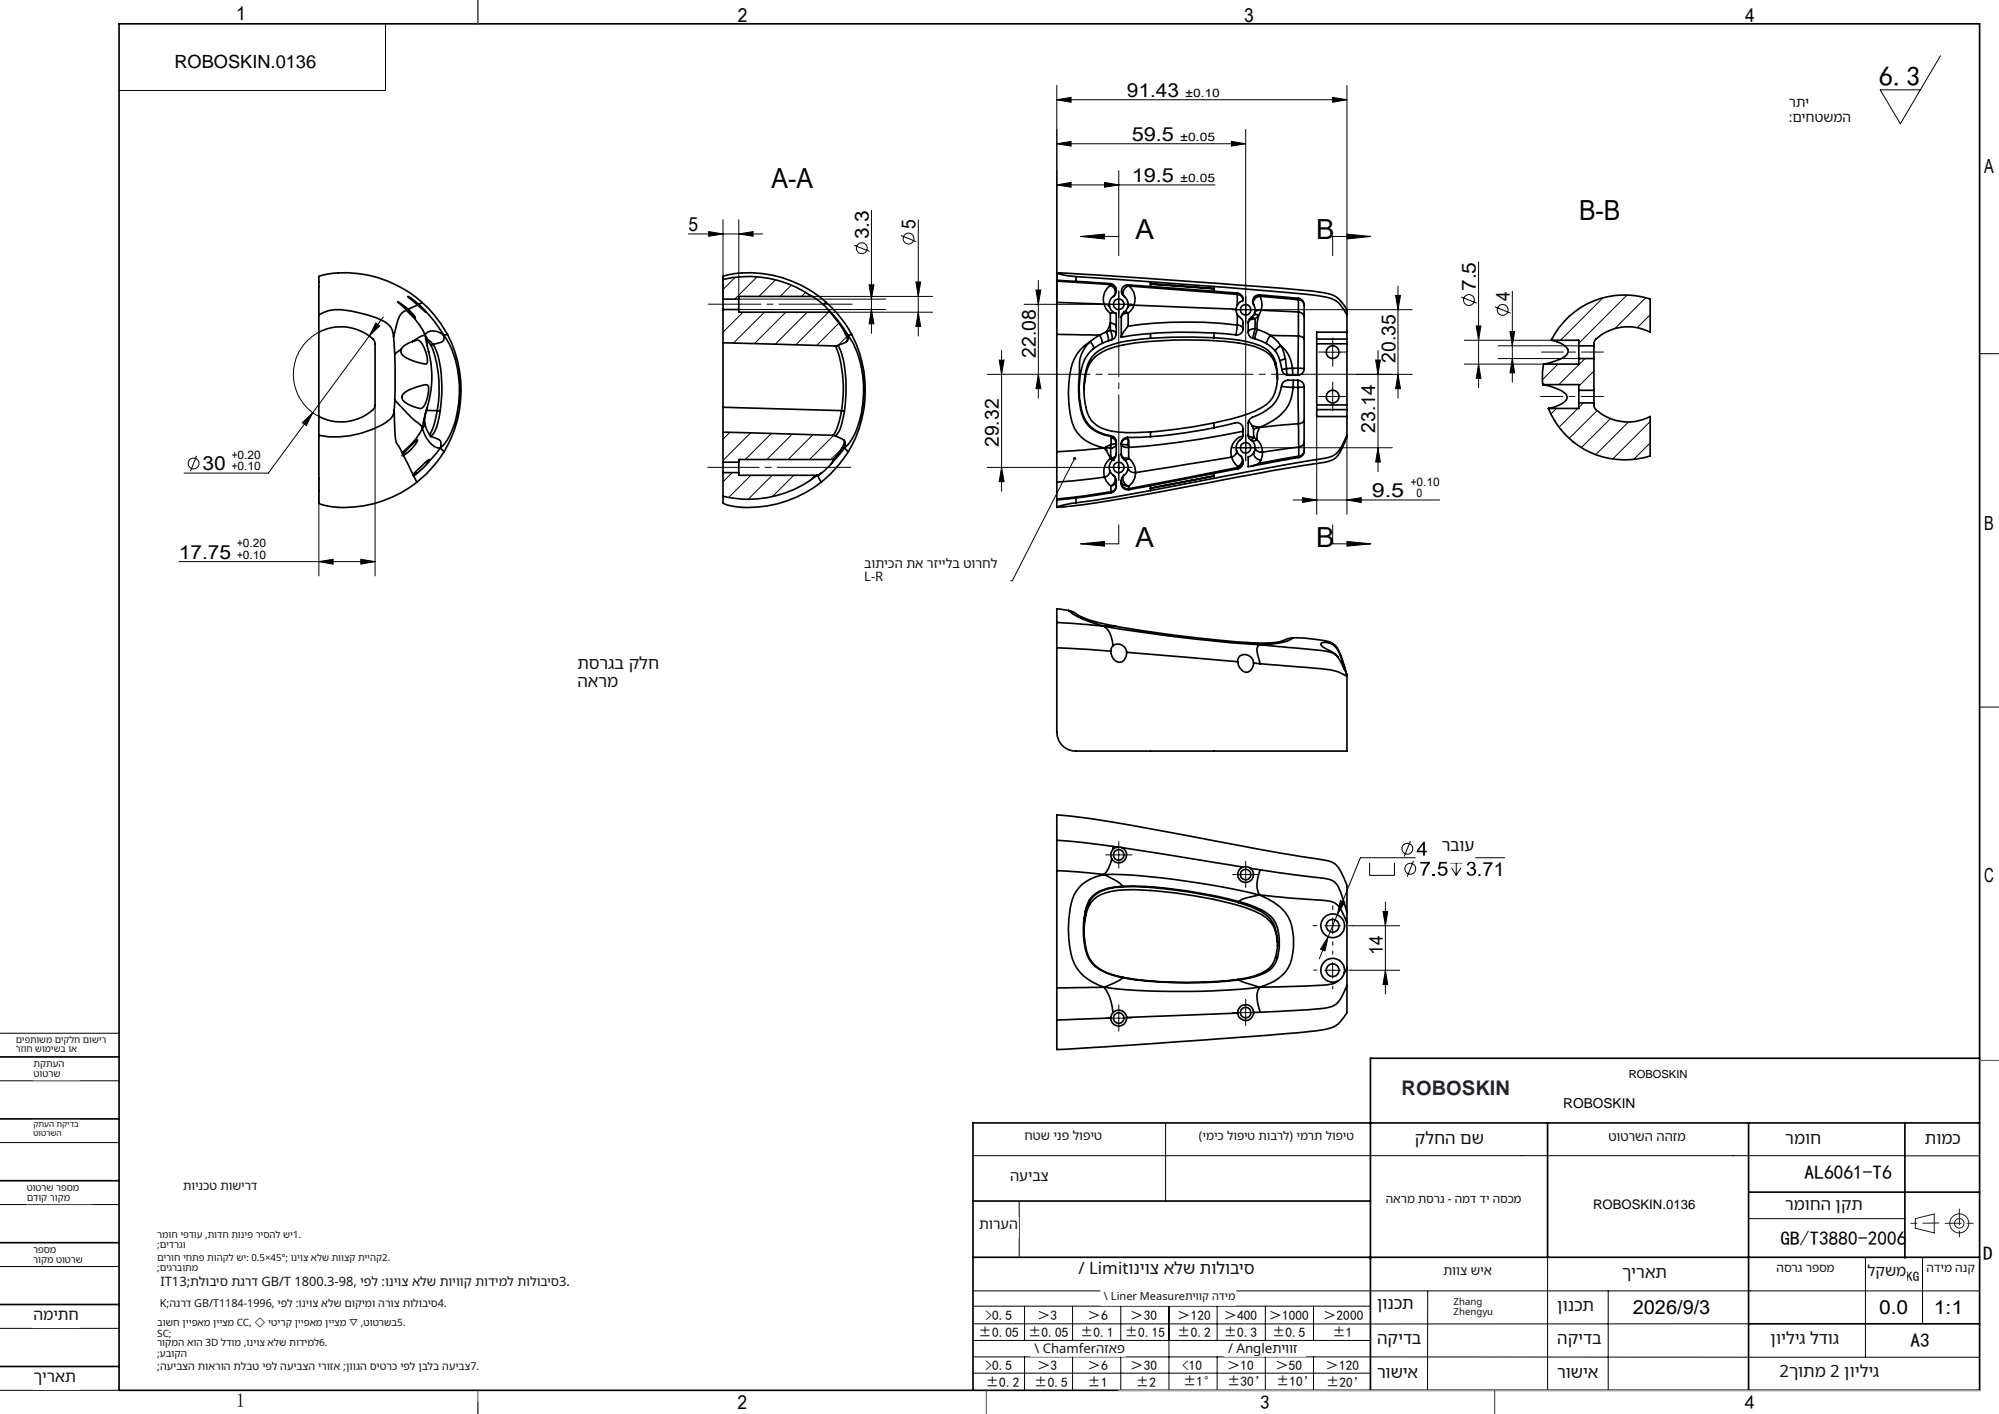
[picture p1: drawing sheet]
<svg xmlns="http://www.w3.org/2000/svg" width="420mm" height="297mm" viewBox="0 0 420 297" stroke-linecap="round" stroke-linejoin="round" font-family="sans-serif">
<g fill="none" stroke="#000" stroke-width=".21">
<path d="M100.4 0v5M81 5v14h-56M222 18v52.2M283 18v48.1M407.7 11.7l-8.4 14.3-4.3-7.1h8.5M222 38.8l3-.5v1zM222 30.2l3-.5v1zM222 21l3-.5v1zM222 38.8h33.3M222 30.2h39.7M222 21h61M232.1 38.3l3 .5-3 .5z"/>
<path d="M235.1 35.8v17.9M258.7 29.7l3 .5-3 .5zM261.7 27.2v68.5M280 20.5l3 .5-3 .5zM144.6 49.1h15.6M148.9 48.6l3 .5-3 .5zM151.9 46.1v16.7M154.4 58.3l-2.5 2.5M155.2 49.1l3-.5v1zM155.2 46.1v16.7h30.9M159 58.2l-4.6 4.6M162.9 58.8l-3.4 3.5"/>
<path d="M166.3 59.9l-2.4 2.4M179.4 51.5l3.3 1.3M182.6 59.8h1l-.5 3zM183.1 44.2v25.8M189.3 49.5l3.2 1.3M192.4 59.2h1l-.5 3.1zM192.9 46.2v24.4M218.2 58.9v24.7M227 49.7l5.1-.5v1zM227 49.7h8.1M283 49.2l5 .5-5 .5zM288 49.7h-8v4"/>
<path d="M310.7 55v26.5M67 69.8a10 10 0 0 0-5.3 9.5 10 10 0 0 0 6.6 8.7M77.6 70.6l-21.2 28.8h-17.7M79 67.9l.8 .6-2.2 2.1zM80.5 66.6l-2.9 4M152.2 65l-.3 .3M155.2 65h30.9M156.1 65.6l-4.2 4.2M160.6 65.6l-6.5 6.4M165.1 65.6l-6.6 6.6M169.3 61.4l-.9 .9M169.6 65.6l-6.7 6.7"/>
<path d="M170.6 62.3h25.3M174.1 65.6l-6.9 6.8M174.4 65.6h21.5M176.2 67.9l-4.6 4.7M177.9 70.7l-1.8 1.9M183.1 65l.5 3h-1zM192.9 65.6l.5 3h-1zM207.4 78.6h3.7M209.9 75.6h1.1l-.6 3zM210.4 73.6v29.6M215.2 63.9h17.1M217.7 60.9h1l-.5 3z"/>
<path d="M218.2 78.6l.5 3h-1zM233.4 63.9h3.3M235.1 62.3v3.3M260 65h3.4M264.5 65h32.2M278.3 74h3.4M280 72.3v3.3M289 75.6h1l-.5 3zM289.5 73.6v25.5M293.2 62.1h1.1l-.6 2.9zM293.7 78.6l.6 3h-1.1zM293.7 60.1v23.5"/>
<path d="M296.7 78.6h-11.7M307 62.4l3.3 1.3M307.7 71.5h18.2M307.7 76.5h16.6M310.2 68.5h.9l-.4 3zM310.7 76.5l.4 3h-.9zM314.1 64.4l3.3 1.4M314.7 72.6h17M314.7 75.3h17M317.3 69.6h.9l-.5 3zM317.7 61.2v19.1M317.7 75.3l.5 3h-.9z"/>
<path d="M327.3 76.5l-3.2 3.3M333 75.3l-5.5 5.5M334.9 77.9l-3.2 3.2M336.7 62.6l-8.8 8.9M341.8 62l-10.1 10.1M345.8 62.5l-6.5 6.5M346.7 66.1l-2.7 2.7M415.9 74.3h4.1M41.3 95.7l-1.3 3.3M63.5 88.8l2.2-2.1-1.4 2.7zM78.8 85.1v35.9M153.4 90.8l-1.5 1.4"/>
<path d="M153.8 99.3l-1.9 1.9M157.7 90.9l-5.8 5.8M157.8 99.8l-4.7 4.7M162.1 91l-5.5 5.5M162.2 99.8l-5 5M166.4 91.2l-5.3 5.3M166.8 99.8l-4.5 4.5M170.8 91.3l-5.2 5.2M171.2 99.8l-1.2 1.2M175.2 91.5l-5.1 5M176.7 94.4l-2.1 2.1M207.4 98.2h24.9"/>
<path d="M210.4 98.2l.6 3h-1.1zM225.8 96.3l-13.1 25.7h-30.6M233.4 98.2h3.3M235.1 96.5v3.3M260 94h3.4M264.5 94h28M276.6 87.5v20.5M278.3 83.3h3.4M280 81.6v3.4M283 91.8v16.2M289.5 94l.5 3h-1zM327 85.8l-1.1 1.2"/>
<path d="M331.5 85.8l-3.9 3.9M332.7 84.6l-1 1M335.6 86.3l-5.9 5.8M338.3 87.9l-6.1 6.1M342.1 88.6l-6.8 6.9M346.7 88.5l-7.8 7.9M346.7 93l-3.4 3.5M37.6 118h41.2M67 118l3-.5v1zM67 100.5v20.5M75.8 117.5l3 .5-3 .5zM227 114.2l5.1-.5v1z"/>
<path d="M235.1 110.2v4h-8.1M271.7 105h30.8M273.6 104.5l3 .5-3 .5zM280 110.2v4h8M283 105l3-.5v1zM283 113.7l5 .5-5 .5zM415.9 148.5h4.1M233.4 179.6h3.3M235.1 177.9v3.4M296.3 176.6l-1.3 3.3M260 183.7h3.4M261.7 182v3.3"/>
<path d="M278.3 194.4h3.4M279 196.8l-1.8 4.6M279 196.8l-.6 2.9-.9-.3zM280 192.8v3.3M281 192.2l-2 4.6M281.6 189.2l.9 .3-1.5 2.7zM284.2 194.4h9.9M287.8 181.3v2.6h5.2v-2.6M290.6 191.4h1l-.5 3zM291.1 189.4v19.4M297 180.8l-1.3 3.3M304.7 181.3h2.6"/>
<path d="M305 182.3l1 1.6M306 181.3v2.6M307 182.3l-1 1.6M316.1 180.2h-30.3l-4.8 12M0 217h25M233.4 213.9h3.3M235.1 212.2v3.3M260 212.7h3.4M261.7 211v3.3M278.3 203.8h3.4M280 202.1v3.4M284 203.8h10.1"/>
<path d="M291.1 203.8l.5 3h-1zM0 227h25M0 240h25M244.9 236v16.3M0 253h25M204.4 242.7h195.8M214.1 252.4v11.8M367.4 256h32.8M400.2 242.8h15.7M0 266h25M0 279h25M204.4 271.1h211.5"/>
<path d="M204.4 278.1h163M204.4 274.4h83.5M215.3 274.4v7.1M225.4 274.4v7.1M235.5 274.4v7.1M245.6 274.4v17.6M255.7 274.4v7.1M265.9 274.4v7.1M276 274.4v7.1M300 271.1l-.1 21M325.2 264.1v27.9M337.9 271.1v20.9"/>
<path d="M391.9 264.1v21M403.9 264.1v14M0 292h25M100.4 294.5v2.5M204.4 285l211.5 .1M204.4 288.4h83.5M204.5 281.5h83.5M215.3 285v7M225.4 285v7M235.5 285v7M255.7 285v7M265.9 285v7"/>
<path d="M276 285v7M287.9 292h128"/>
<circle cx="181.1" cy="52.1" r="1.14"/>
<circle cx="190.9" cy="50.1" r="1.14"/>
<circle cx="308.6" cy="63" r="1.15"/>
<circle cx="315.7" cy="65.1" r="1.15"/>
<circle cx="40.7" cy="97.3" r="1.15"/>
<circle cx="295.7" cy="178.3" r="1.14"/>
<circle cx="296.3" cy="182.5" r="1.15"/>
</g>
<g fill="none" stroke="#191924" stroke-width=".21">
<path d="M402.4 256l4-1v4l-4-1z"/>
<circle cx="411.7" cy="257" r="1"/>
<circle cx="411.7" cy="257" r="2"/>
</g>
<g fill="none" stroke="#000" stroke-width=".21" stroke-dasharray="30.5 1.3 1.3 1.3">
<path d="M233.4 63.9h-1.1M235.1 62.2v-1.1M235.1 65.6v1.1M236.7 63.9h1.1M260.1 65h-1.1M261.7 63.4v-1.1M261.7 66.7v1.1M263.4 65h1.1M278.4 73.9h-1.4M280 72.3v-1.4M280 75.6v1.3M281.7 73.9h1.3"/>
<path d="M233.4 98.2h-1.1M235.1 96.5v-1.1M235.1 99.8v1.1M236.7 98.2h1.1M260.1 94h-1.1M261.7 92.4v-1.1M261.7 95.7v1.1M263.4 94h1.1M278.4 83.3h-1.4M280 81.6v-1.3M280 84.9v1.4M281.7 83.3h1.3"/>
<path d="M233.4 179.6h-1.1M235.1 177.9v-1.1M236.7 179.6h1.1M235.1 181.2v1.1M260.1 183.7h-1.1M261.7 182v-1.1M261.7 185.3v1.1M263.4 183.7h1.1M276.7 194.4h-.8M280 191.1v-.8M280 197.8v.8M283.4 194.4h.8"/>
<path d="M233.4 213.8h-1.1M235.1 212.2v-1.1M235.1 215.5v1.1M236.7 213.8h1.1M260.1 212.7h-1.1M261.7 211v-1.1M261.7 214.3v1.1M263.4 212.7h1.1M276.7 203.8h-.7M280 200.4v-.6M280 207.1v.7M283.4 203.8h.6"/>
</g>
<path d="M323.9 73.9h13" fill="none" stroke="#000" stroke-width=".21" stroke-dasharray="30.5 1.3 1.3 1.3" stroke-dashoffset="25.9"/>
<path d="M323.7 83.3h13.2" fill="none" stroke="#000" stroke-width=".21" stroke-dasharray="30.5 1.3 1.3 1.3" stroke-dashoffset="25.8"/>
<path d="M179 63.9h-30.2" fill="none" stroke="#000" stroke-width=".21" stroke-dasharray="30.5 1.3 1.3 1.3" stroke-dashoffset="15.1"/>
<path d="M178.8 98.2h-30.1" fill="none" stroke="#000" stroke-width=".21" stroke-dasharray="30.5 1.3 1.3 1.3" stroke-dashoffset="15"/>
<path d="M232.4 94.2l2.8 4.2" fill="none" stroke="#000" stroke-width=".21" stroke-dasharray="30.5 1.3 1.3 1.3" stroke-dashoffset="29.8"/>
<path d="M285 78.6h-73.9" fill="none" stroke="#000" stroke-width=".21" stroke-dasharray="30.5 1.3 1.3 1.3" stroke-dashoffset="12.6"/>
<path d="M235.1 63.9v34.3" fill="none" stroke="#000" stroke-width=".21" stroke-dasharray="30.5 1.3 1.3 1.3" stroke-dashoffset="15.3"/>
<g fill="none" stroke="#000" stroke-width=".35">
<path d="M25 5h390.9v287h-390.9zM151.9 58.7a23.2 23.2 0 0 1 18.7 3.6M222 57.3l20.6 1.3a763.8 763.8 0 0 1 34.8 2.8 5.9 5.9 0 0 1 5.6 3.9v.8M222 57.3l1.6 .5 2.5 .3M222 58.9l4.1 .2M222 59.1l11.3 .7M222 58.9v.2M222 59.1v4.4M222 57.3v1.6M226.1 58.1l15.6 1.1M226.1 59.1l7.2 .5M226.1 58.1v1"/>
<path d="M233.3 59.6a1.41 1.41 0 0 1 1.2 1.5M233.3 59.6v.2M233.3 59.8a1.34 1.34 0 0 1 1.2 1.2M233.3 59.9a1.34 1.34 0 0 1 1.2 1.2M233.3 59.9a3.6 3.6 0 0 0-1.3 4M233.3 59.9a1.4 1.4 0 0 1 .6 2.4M233.3 59.8v.1M237 59.8a1.4 1.4 0 0 0-1.4 1.2 1.4 1.4 0 0 0 .9 1.5 2 2 0 0 1-.4 3.1M237 59.8l4.7 .4M237 59.8l.2 .3M241.7 59.7l13.4 1M241.7 59.6l13.4 1"/>
<path d="M241.7 59.2l13.4 1M241.7 59.2v1M67 66.1a7.1 7.1 0 0 1 4.6-1.1 23.8 23.8 0 0 1 9.6 2.9 3.3 3.3 0 0 1 1.5 2.8M67 69.8a9.8 9.8 0 0 1 11.7 1.9l.1 .4-.1 13.5a9.7 9.7 0 0 1-11.7 1.9M67 66.1v25.3M82.7 70.7l.2 3.6M82.9 74.3v9.7M84.3 73.4l-1.4 .9M85.3 65.2l-.6 .3-.6 .7a15 15 0 0 0-1.4 4.5M85.3 65.2a13.7 13.7 0 0 1 4 5.2M85.5 65.1l-.2 .1M85.8 64.9l-2.3-1.5 2 1.7"/>
<path d="M85.8 64.9l1.5 1.8-1.8-1.6M86.6 71.8l.5-.2a1.03 1.03 0 0 1 1.3 .3 7.5 7.5 0 0 1 1.4 4.3l-.2 .2h-.3l-1.6-.3a6.7 6.7 0 0 1-3.4-1.8v-.9M86.6 71.8l-.6 .2a3.4 3.4 0 0 0-1.7 1.4M87.7 64.1l-1.9 .8M87.7 64.1l1.8 1.5-.4-.6M88 63.9l-2.3-1.6 2 1.8M88 63.9l1.1 1.1M88.7 63.5l-.7 .4M88.7 63.5a23.2 23.2 0 0 0-21.7-5.5v8.1M88.7 63.5a24.3 24.3 0 0 1 5.3 6.7M89.1 65a29 29 0 0 1 4.1 5.4M89.3 70.4l-1.2 .4-1.5 1"/>
<path d="M89.3 70.4l.8 3.6M89.3 70.4l.4 .6 .1 .4M89.7 71.6l.8 .9M89.8 71.4l-.1 1.2M89.8 71.4l.6 .3 .6 .7M90 73.9a24 24 0 0 1-.7 13.6v1.6M90 73.8v.1M90.5 72.5a23.2 23.2 0 0 1 1.4 13.8M91 72.4a15.1 15.1 0 0 1 1.8 7.5 29.2 29.2 0 0 1-.3 6.5M91 72.4l-.5 .1M93.2 70.4a2.65 2.65 0 0 0-3.8-.2l-.1 .2M93.2 70.4a1.11 1.11 0 0 1-.7 1.6l-1.5 .4"/>
<path d="M93.2 70.4a18.1 18.1 0 0 1 3.3 10.5 20 20 0 0 1-2.7 11.8l-1.3 1.4M94 70.2l-.8 .2M94 70.2a25.4 25.4 0 0 1-.7 24.7M151.9 62.8v-4.7l.2-.1a23.4 23.4 0 0 1 21.5 5.5M151.9 72l23.6 .7M151.9 72v13.5M151.9 62.8v2.2M151.9 65v7M151.9 65h3.3M151.9 62.8h3.3M155.2 62.8v2.2M155.2 65v.6h19.2"/>
<path d="M170.6 62.3l2.3 1.6M170.6 62.3h-15.4v.5M172.9 63.9l1.1 1.1M173.6 63.5l-.7 .4M173.6 63.5a25.2 25.2 0 0 1 5.3 6.7M174 65a25.5 25.5 0 0 1 4.1 5.4M174 65l.4 .6M174.4 65.6a21.2 21.2 0 0 1 3.2 4.4M175.5 72.7a23.7 23.7 0 0 1 1.3 13.6M176.1 72.6a16.2 16.2 0 0 1 1.6 7.3v3l-.3 3.5M176.1 72.6l-.6 .1M177.6 70l.5 .4"/>
<path d="M177.6 70a1.46 1.46 0 0 1 .2 1.8M177.8 71.8l-1.7 .8M178.1 70.4a1.24 1.24 0 0 1-.3 1.4M178.1 70.4a18.7 18.7 0 0 1 3.3 12.3 17.3 17.3 0 0 1-3.3 10.7l-.7 .7M178.9 70.2l-.8 .2M178.9 70.2a25.4 25.4 0 0 1-.7 24.7M222 63.5l10 .4M222 70.2l9 .2M222 63.5v6.7M222 70.2v24.7M229.1 71.8a8.9 8.9 0 0 0-4.4 7.3 22.7 22.7 0 0 0 1 10.8 8.7 8.7 0 0 0 6.3 4.2M229.1 71.8a6.9 6.9 0 0 0-2.3 6 28.8 28.8 0 0 0 .2 8.1"/>
<path d="M229.1 71.8a1.86 1.86 0 0 1 .6 1.5M231 70.4h.1M231 70.4l.5 1.1v.6M231 70.4l-1.9 1.4M232 63.9a1.03 1.03 0 0 1 1.1 .6M232 63.9a3.4 3.4 0 0 0 1.3 1.9M232.4 69.7l-1.4 .7M232.4 69.7h.1M232.4 69.7l.5 1.2-.1 .7M233.3 67.9l-.9 1.8M233.3 65.8v2.1M233.3 67.9a1.12 1.12 0 0 1 1.2 .7"/>
<path d="M233.3 67.9v1.5M233.3 69.4a1.19 1.19 0 0 1 1.2 .7M233.3 69.4a2.32 2.32 0 0 1 .3 2M233.3 69.4l-.9 .3M233.6 71.4a8.2 8.2 0 0 0-6.7 7.4l-.2 2.4 .1 2.3 .4 2.3M233.9 62.3a1.98 1.98 0 0 0-.8 1.9 1.98 1.98 0 0 0 1.4 1.6v4.3M234.2 65.8h-.9M234.5 61.1l-.2 .8-.4 .4M234.5 70.1a1.43 1.43 0 0 1-.9 1.3M235.6 66.7v4.1l6.1-.7M236.1 65.6a1.22 1.22 0 0 0-.5 1.1M236.1 65.6a.7 .7 0 0 1 .9 .2"/>
<path d="M237 65.8v2.7M237 68.5l-.8 1-.6 1.2M237 65.8a1.18 1.18 0 0 0-1.4 .9M237.2 60.1l22.8 1.7M237.2 60.1a3.5 3.5 0 0 1 1.1 4M237.2 60.1a1.4 1.4 0 0 0-.9 2.2M238.3 64.1l21.4 .8M238.3 64.1a1.17 1.17 0 0 0-1.4 .5M238.3 64.1l-.3 .6-1 1.1M241.7 71a30.2 30.2 0 0 0-9.5 1.9 6.6 6.6 0 0 0-4.1 5.3 16.7 16.7 0 0 0 .6 9.2 6.1 6.1 0 0 0 4.8 3.2 32.1 32.1 0 0 0 8.2 .1M241.7 70.1v.9M241.7 60.2l13.4 1"/>
<path d="M255.1 60.2l10.8 .9a90.7 90.7 0 0 1 13.6 1.5 4.6 4.6 0 0 1 2.8 2.3l.7 1.2M255.1 70.9l1.4 .1a22.5 22.5 0 0 1 9.1 2 4.9 4.9 0 0 1 2.4 3.2M255.1 70.9l-4.7-.1-8.7 .2M255.1 61.2l4.9 .4M255.1 70l4.6 .3M255.1 70a91.3 91.3 0 0 0-13.4 .1M255.1 60.2v1M255.1 70v.9M260 61.6a1.37 1.37 0 0 1 1.2 1.5 2.06 2.06 0 0 0-1.5 1.8 2.06 2.06 0 0 0 1.1 2.1l.4 .7v1.3M260 61.6v.2M260 61.8a1.27 1.27 0 0 1 1.2 1.2M260 61.8v2.3"/>
<path d="M260 68.3a89.5 89.5 0 0 0-23 .2M260 66v2.3M260 68.3a1.06 1.06 0 0 1 1.2 .7M260 68.3l-.3 2M261.2 69a1.29 1.29 0 0 1-1.5 1.3M262.3 69.7a1.29 1.29 0 0 0 .9 1.3M262.3 67.8v1.9M262.8 66.7a1.34 1.34 0 0 0-.5 1.1M262.8 66.7h.5l.4 .3M263.2 71a7.1 7.1 0 0 1 5.8 4.9M263.7 67v2.1M263.7 67a1.19 1.19 0 0 0-1.4 .8"/>
<path d="M263.7 69.1a1.25 1.25 0 0 0-1.4 .6M263.7 69.1l.5 .1M263.7 69.1l-.5 1.9M264.2 69.2l2.7 1.2M264.2 69.2l-.6 2M264.5 66.2a1.06 1.06 0 0 0-1.2 .1M264.5 66.2a6.3 6.3 0 0 0-.3 3M264.5 66.2l-.8 .8M264.6 61.9a1.41 1.41 0 0 0-1.3 .9 1.41 1.41 0 0 0 .3 1.5l.1 1.2a1.77 1.77 0 0 1-.9 1.2M264.6 61.9l8.2 .7M264.6 61.9l.1 .3M264.7 62.2l8.1 .8"/>
<path d="M264.7 62.2a1.36 1.36 0 0 0-1.2 1.9M264.7 62.2a4 4 0 0 1 .3 3M265 65.2a1.2 1.2 0 0 0-1.4 .5M265 65.2l7.8 .3M265 65.2l-.5 1M266.9 70.4l5.9 .2M266.9 70.4l-.8 1.8M266.9 70.4l1.6 1.4 .6 .8M268 76.8a4.7 4.7 0 0 0-2.8-3.4 22.1 22.1 0 0 0-7.7-1.7 91.7 91.7 0 0 0-21.6 .8 10.6 10.6 0 0 0-6.5 3.2 10.9 10.9 0 0 0-1.6 6.3M268 76.8l.4 2v.9M268 76.2a9.3 9.3 0 0 1-1.1 8 16.7 16.7 0 0 1-8.1 3.8l-3.7 .8M268 76.2v.6"/>
<path d="M269 75.9l.3 1.7M269.1 72.6l-1 .8-.1 .4M269.1 72.6l.6 1.5 .4 1.2M269.1 72.6a6.7 6.7 0 0 1 2.5 4.8M269.3 77.6a1.27 1.27 0 0 0 1.4 1.2M270.1 75.3l-1.1 .6M270.1 75.3l.2 2.1M270.3 77.4l-1 .2M270.3 77.4a1.6 1.6 0 0 0 .4 1.4M270.7 78.8h2M271.6 77.4v1.4M271.6 77.4h-1.3"/>
<path d="M271.7 79.9v1.4M272.7 79.9h-2.1a1.5 1.5 0 0 0-1.4 1.6 7.4 7.4 0 0 1-5 5.7l-1.1 .5a1.27 1.27 0 0 0-.8 1.2v2.7l.1 .5 .3 .3M272.7 79.9a1.39 1.39 0 0 1 1.3 1.3M272.7 79.9v1.5M272.7 77.3l1.3 .2M272.7 77.3v1.5M272.7 77.3l-1.1 .1M272.8 62.6a1.33 1.33 0 0 1 1.2 1.4v13.5M272.8 62.6v.4M272.8 63a1.21 1.21 0 0 1 1.2 1.1M272.8 63v2.5M272.8 65.5a1.17 1.17 0 0 1 1.2 1"/>
<path d="M272.8 65.5v5.1M272.8 70.6a1.15 1.15 0 0 1 1.2 .6M272.8 70.6l-.1 6.7M274 77.5a1.33 1.33 0 0 1-1.3 1.3M276.6 71.2h6.4M276.6 72.2h6.4M283 69.8v1.4M283 71.2v1M283 66.1v3.7M283 72.2v12.9M283 69.8h-6.4v17.7h6.4M324.3 76.5a14.6 14.6 0 0 0-.2 4.3"/>
<path d="M325.9 71.5a4.1 4.1 0 0 1 3.6 2.2l-.3 .8a10.3 10.3 0 0 1-4.9 2M325.9 71.5a17.2 17.2 0 0 1 20.8-8.7v7a9.7 9.7 0 0 0-11.7 1.9l-.1 .9M325.9 71.5h5.8v1.1M331.7 72.6v2.7M331.7 75.3v1.2h-7.4M331.7 72.6h3.2M331.7 75.3h3.2M334.9 72.6v2.7M334.9 75.3v6.7M67 91.4v14.2a9.9 9.9 0 0 0 5.2 1 24.9 24.9 0 0 0 15.4-5.3M67 91.5v.2M82.8 86.1v.2a2.92 2.92 0 0 1-1.7 2.5 20.4 20.4 0 0 1-14.1 2.6"/>
<path d="M82.8 86.1l.2 5.3a6.7 6.7 0 0 0 1.3 3.4l.2 .3M82.9 84l3.5 3.6 1.6 1.4 .8 .8M82.9 84l-.1 2.1M84.5 95.1l.2 .3M84.7 95.4l-.2 .3 .3-.1M84.7 95.4l2.6-2.8 .4-.2a7 7 0 0 1-2.9 3.2M84.8 95.6l2 4.1M84.9 82.6a11.2 11.2 0 0 1 4.7-1.8 1.3 1.3 0 0 1 .4 1.7 5.9 5.9 0 0 1-1.3 3.3 6.2 6.2 0 0 1-4.1-1.8l-.1-.3a1.06 1.06 0 0 1 .4-1.1zM86.8 99.7v.1M86.9 100l.7 1.3M87.7 99.4l-.8 .4v.2M87.7 99.4l-.8 .6"/>
<path d="M88.8 89.8a13 13 0 0 1-4.3 5.3M88.8 89.8a5.7 5.7 0 0 0 3 4.2l.7 .1M89.3 89.1l.4 1.2 .8 1.5M89.3 89.1l-.5 .7M89.6 86.2l2.3 .1M89.7 97.4l.5-.9-.7 .5-2.7 2.7M89.7 97.4l-2 2M89.7 85.6l-.9 4.2M91.9 86.3l.6 .1M91.9 86.3l-.7 3-1 2M92.5 86.4a9 9 0 0 1-1.8 5.1l-.2 .1 1 .4a1.25 1.25 0 0 1 1.1 1.8l-.1 .3M92.5 94.1l-2.8 3.3"/>
<path d="M92.5 94.1l.8 .8M93.3 94.9a25.2 25.2 0 0 1-5.7 6.4M151.9 90.8l23.1 .6M151.9 85.5v5.3M151.9 97.1v2.2M151.9 90.8v6.3M151.9 99.3v4.9M151.9 97.1h3.3M151.9 85.5l24.9 .8M151.9 99.3h3.3M155.2 97.1v2.2M155.2 99.3v.5h16.6"/>
<path d="M171.7 99.8a23.2 23.2 0 0 1-19.8 4.4M171.8 99.8v.2M171.8 100l.7 1.3M172.6 99.4l-.8 .4M172.6 99.4l-.8 .6M174.7 97.4l-2.1 2M175 91.4l.5 .1M175.1 96.5l-.4 .9M175.1 96.5h-19.9v.6M175.5 91.5l1.8 .9M176.8 86.3l.6 .1M176.8 86.3a11.6 11.6 0 0 1-1.8 5.1"/>
<path d="M176.9 94.1h.5M176.9 94.1l-1.8 2.4M177.3 92.4a1.57 1.57 0 0 1 .1 1.7M177.3 92.4a.87 .87 0 0 1-.1 1.1l-.3 .6M177.4 86.4a9.7 9.7 0 0 1-1.7 5l-.2 .1M177.4 94.1l-2.7 3.3M177.4 94.1l.8 .8M178.2 94.9a27.5 27.5 0 0 1-5.7 6.4M222 94.9v6.4M227 85.9a6.5 6.5 0 0 0 4.9 5.4l1.6 .4M227.2 85.8a6.9 6.9 0 0 0 6.2 5.7M227.2 85.8l-.2 .1"/>
<path d="M232 94.1l-10 .8M232 94.1l1.3 2.2M232 94.1h1.4M233.2 98.8a1.31 1.31 0 0 1-1.1 1.4M233.3 96.3l.6 .3M233.3 96.3l-.4 .3a3.6 3.6 0 0 0-.8 3.6M233.4 96.2l.5 .3M233.4 94.1h.1M233.4 94.1v2.1M233.4 96.2l-.1 .1M233.4 93.3v.8M233.4 93.3l-1.4 .8"/>
<path d="M233.4 91.5a1.36 1.36 0 0 1 1.1 1.3M233.4 91.5l.1 .2M233.5 91.9a1.03 1.03 0 0 1 .9 1.2l-1 .2M233.5 91.7a1.31 1.31 0 0 1 1 1.1M233.5 91.7v.2M233.5 91.9l-.1 1.4M233.9 96.5a1.99 1.99 0 0 0 0 3.3M233.9 99.8l.4 .4 .2 .7M233.9 99.8a1.4 1.4 0 0 1-.5 2.3M234.5 95.4l-.2 .8-.4 .3M234.5 95.4a1.18 1.18 0 0 1-1.1 .8M234.5 93.4v.1a1.13 1.13 0 0 1-1.1 .6"/>
<path d="M234.5 92.8v2.6M235.6 95.4a1.22 1.22 0 0 0 .5 1.1M235.6 95.4a1.22 1.22 0 0 0 1.5 .9M235.6 93.3a1.27 1.27 0 0 0 1.5 .7M235.6 93.2l1.4 .2M236.1 99.8l-.4 .5-.1 .6M236.1 96.5a1.99 1.99 0 0 1 0 3.3M236.1 99.8a1.57 1.57 0 0 0 1 2.3M237 91.9v.2M237 92.1l.1 1.3M237 92.1v1.3M237 92.1l-1 .3-.4 .6"/>
<path d="M237 98.2a1.32 1.32 0 0 0 1.6 1.1M237 93.4h.1M237.1 94v2.3M237.1 96.3a3.7 3.7 0 0 1 1.5 3M237.1 96.3a.8 .8 0 0 1-1 .2M237.1 93.4v.6M238.6 99.3a3.4 3.4 0 0 1-1.5 2.8M241.7 91.7l-4.8 .2a1.33 1.33 0 0 0-1.3 1.3v2.2M241.7 90.7v1M255.1 88.8a111.8 111.8 0 0 1-13.4 1.9M255.1 89.8l4.4-1a1.28 1.28 0 0 1 1.7 1.3v1.2a1.49 1.49 0 0 1-1 1.4 2 2 0 0 0 .4 3M255.1 89.8l-6.3 1.1-7.1 .8"/>
<path d="M255.1 99.9l-13.4 2.6M255.1 88.8v1M255.1 99.4v1.1M255.1 99.4l-13.4 2.6M258.8 96l.3 .9 1 1.1M258.8 96l-20.2 3.3M259.8 94.6a1.24 1.24 0 0 1-1 1.4M260.1 98.2l-23 4.5M260.1 98.2v.3M260.1 98v.2M260.1 98.5l-5 .9M260.6 95.7a1.34 1.34 0 0 1 .6 1.1"/>
<path d="M260.6 95.7a1.39 1.39 0 0 1-.5 2.3M261.2 96.8a1.39 1.39 0 0 1-1.1 1.7M261.2 97a1.2 1.2 0 0 1-1.1 1.2M261.2 96.8a1.2 1.2 0 0 1-1.1 1.2M261.2 91.5a3.5 3.5 0 0 0-2.4 4.5M261.2 90.6a181.8 181.8 0 0 1-24.1 3.4M262.3 91.3a.91 .91 0 0 0 1.1 .5M262.4 88.4l.7 1M262.7 92.4a2.01 2.01 0 0 1 1 1.9 2.01 2.01 0 0 1-1.4 1.7v2l10.6-1.9M263.1 89.4l.3 .7M263.1 89.4l1.6 .4M263.4 90.1v1.7"/>
<path d="M263.4 91.8l.7 .6M263.4 91.8l-.3 .4-.4 .2M263.5 94.9a1.34 1.34 0 0 0 1.5 1.7M263.7 94a1.29 1.29 0 0 0 1.6 1M264.1 92.4a3.6 3.6 0 0 1 1.2 2.6M264.1 92.4a1.03 1.03 0 0 1-1.1 .2M264.5 97.3l-1.5 .6M264.7 89.8l-.5 1.2-.1 1.4M264.7 89.8l-1.3 .3M265 96.6l-.5 .7M265.3 95l-.3 1.6M269.2 81.2l2.5 .1"/>
<path d="M271.7 81.3a8.9 8.9 0 0 1-5.3 7.6l-1.7 .9M271.7 81.3l1 .1M272.7 81.4l.1 7.6M272.8 89l.1 4.9M272.8 89l-8.1 .8M272.9 95.8l-8.4 1.5M272.9 93.9v1.9M272.9 93.9l-7.6 1.1M272.9 95.8v.3M274 81.2v13.6a1.27 1.27 0 0 1-1.1 1.3M274 94.6a1.28 1.28 0 0 1-1.1 1.2M274 92.9a1.16 1.16 0 0 1-1.1 1"/>
<path d="M274 88.3a1.18 1.18 0 0 1-1.2 .7M274 81.2l-1.3 .2M276.6 86h6.4M276.6 85.1h6.4M283 87.5v4.3l-.5 1.2a6.6 6.6 0 0 1-2.2 3.4 10.6 10.6 0 0 1-4.3 1 1061.8 1061.8 0 0 0-36.8 6.7l-11.6 1.9-5.6 .6M283 91.4a8.8 8.8 0 0 1-2.2 3.8 3.9 3.9 0 0 1-2.2 1l-8.3 1.4-15.2 2.9M283 86v1.5M283 85.1v.9M324.1 80.8a11 11 0 0 1 4.9 2l.1 .2a1.2 1.2 0 0 1-.7 1.7l-1.5 .7-1.6 .4M324.1 80.8h7.6v1.2M331.7 82v2.6M331.7 84.6v1.2h-6.4"/>
<path d="M331.7 84.6h3.2M331.7 82h3.2M334.9 84.6a1.45 1.45 0 0 0 .4 1.4 10.1 10.1 0 0 0 11.4 1.5v8.3a17.3 17.3 0 0 1-21.4-10M334.9 82v2.6M172.5 101.3a23.5 23.5 0 0 1-20 4.7l-.6-.4v-1.4M222 104.8v.2M222 101.3v3.5M222 105v1.6M226.1 105.6l-2.2 .4-1.9 .6M226.1 104.6l-4.1 .4M226.1 104.6v1M232.1 100.2l.3 .9 1 1"/>
<path d="M232.1 100.2l-10.1 1.1M233.4 103.5l-7.3 1.1M233.4 102.1v1.4M234.5 100.9v1.3a1.34 1.34 0 0 1-1.1 1.3M234.5 102.1a1.28 1.28 0 0 1-1.1 1.2l-5.6 .9-5.8 .6M234.5 100.9a1.29 1.29 0 0 1-1.1 1.2M235.6 100.9a1.47 1.47 0 0 0 1.5 2M235.6 101.5a1.3 1.3 0 0 0 1.5 1.2M235.6 100.9a1.3 1.3 0 0 0 1.5 1.2M237.1 102.7v.2M237.1 102.1v.6M241.7 103l-7.8 1.5-7.8 1.1"/>
<path d="M241.7 102l-4.6 .9M241.7 102v1M255.1 100.5l-13.4 2.5M255.1 100l-13.4 2.6M222 136.1l11.4 .7M222 136.1v15.5a5.8 5.8 0 0 0 1.1 4.9 4.2 4.2 0 0 0 3 1.3h56.9v-15.7M222 130.7l10 .8M222 130.7v5.4M224.5 128.2l-2.5-.3v2.8M224.5 128.2l1.2 .5a13.3 13.3 0 0 0 5.9 2.2l2.7 .6M224.5 128.2a15.3 15.3 0 0 0 6.5 3.1l1 .2M232 131.5h1.6a312.4 312.4 0 0 0 30.9 3.6 12.5 12.5 0 0 0 5.2-.6l.7-.3 1.4-.3"/>
<path d="M232 131.5a4.9 4.9 0 0 1 1.8 4.1M232 131.5l6.8 1.1 11.6 1.6 8.2 .8 6.1 .4M233.4 136.8a2.11 2.11 0 0 0 2.1 2.3 1.86 1.86 0 0 0 1.2-2.1M233.8 135.6l-.4 1.2M233.8 135.6a1.83 1.83 0 0 1 2.9 1.4M236.7 137l23.3 2M260 139a2.23 2.23 0 0 0 2.1 2.2 1.89 1.89 0 0 0 1.3-1.9M260 139a1.5 1.5 0 0 1 .9-1.4 1.5 1.5 0 0 1 1.6 .2l.4 .3 .4 .6 .1 .6M261.9 135l2.8 .4M263.4 139.3l1.4 .1M264.7 135.4a1.23 1.23 0 0 0-.6 1.5l.7 2.5M264.7 135.4l7.4 .7a43.1 43.1 0 0 1 7.8 1l1.3 1"/>
<path d="M264.8 139.4l12.8 1.1a10.2 10.2 0 0 1 5.4 1.6M271.8 133.9a32.5 32.5 0 0 1 7.9 1.1 5 5 0 0 1 2.3 3.4l1 3.4M271.8 133.9a9.5 9.5 0 0 1-5.2 1.4l-1.9 .1M281.2 138.1l1.2 2.4M281.2 138.1a7.8 7.8 0 0 0-3.2-2.2l-.4-.4-.1-.3a2.81 2.81 0 0 1 3.8 1.9l1 2.6 .1 .8M282.4 140.5l.6 1.3M283 141.8v.3M222 176.5v-5.3a193.4 193.4 0 0 1 24 3.7 671.6 671.6 0 0 0 32.6 5.8 3.9 3.9 0 0 1 3.3 2.8 8.3 8.3 0 0 1 1.1 5.5v2.7M222 176.5l5.1 .4 6.8 .9M222 176.5v6.4M233.9 178.4a1.73 1.73 0 0 0-.3 2M233.9 177.8v.6"/>
<path d="M233.9 177.8l.9 .1M234.8 177.9l-.9 .5M234.8 177.9l.9 .1M235.7 178l25.5 4.1M235.7 178a1.68 1.68 0 0 1 .6 2.7 1.68 1.68 0 0 1-2.7-.3M222 182.9l4.4 .2 5.6 .6M222 182.9v24.6M228 191.4a16.7 16.7 0 0 0 .8 10 8.6 8.6 0 0 0 5.6 3.6l1.6 .4M228 191.4l.1 .1M228.1 191.5a16.6 16.6 0 0 0 .8 9.8 8.3 8.3 0 0 0 5.4 3.6l1.6 .4M228.1 192.2l-.3 3.6M228.1 192.2a5.9 5.9 0 0 1 5.4-5 34.7 34.7 0 0 1 9.6-.1 77.7 77.7 0 0 1 20.5 4.3 6.7 6.7 0 0 1 4.8 6.6"/>
<path d="M228.1 191.5v.7M232 183.7a8.1 8.1 0 0 0-7.2 7.2 22.6 22.6 0 0 0 .9 11.6 10.3 10.3 0 0 0 6.3 4.9M232 183.7l2.7 1.4 1.3 1.1M232 183.7a145.3 145.3 0 0 1 30 3.7l2.7 .6M233.6 180.4l-.6 1.7-1 1.6M235.9 186.3a9.4 9.4 0 0 0-6.3 2.1l-1 1.7-.5 1.4M235.9 186.3a90.7 90.7 0 0 1 24.3 3.3M236 186.2a9.8 9.8 0 0 0-6.5 2 6.1 6.1 0 0 0-1.5 3.2M236 186.2a91.3 91.3 0 0 1 24.3 3.2M236 186.2l-.1 .1M260.2 189.6a15.2 15.2 0 0 1 6.6 3.3 9.1 9.1 0 0 1 1.2 8.1M260.3 189.4a17.3 17.3 0 0 1 6.8 3.2 8.4 8.4 0 0 1 1.7 6.4l-.4 2.2"/>
<path d="M260.3 189.4l-.1 .2M261.2 182.1a1.66 1.66 0 0 0-.9 2.5 1.66 1.66 0 0 0 2.5 .3 1.66 1.66 0 0 0-.1-2.5M261.2 182.1a1.76 1.76 0 0 1 1.5 .3M262.7 182.4l2.1 .3M264.7 188l-3.4 .8-1 .6M264.7 188l12.9 1.1a4.3 4.3 0 0 1 4.5 2.6l.9 2M264.7 188a12.3 12.3 0 0 1 6 4.6 13.3 13.3 0 0 1 0 10.7 9.7 9.7 0 0 1-6 4.1M264.8 182.7a5.9 5.9 0 0 0-.1 5.3M264.8 182.7l9.2 1.3a27.1 27.1 0 0 1 5.9 1l.5 .2 .8 1.1 .6 1.5 1.2 3.9M268.4 198.6v.1M283 193.7v9.7M283 191.7v2"/>
<path d="M222 207.5v6.7M232 207.4l-10 .1M232 207.4a9.7 9.7 0 0 1 1.8 5.3M232 207.4a151.7 151.7 0 0 0 32.7 0M233.4 213.8l-11.4 .4M233.8 212.7l-.4 1.1M233.8 212.7a1.68 1.68 0 0 1 1.8-.4 1.68 1.68 0 0 1 1.1 1.4M235.9 205.3a88.7 88.7 0 0 0 24.3 .4M235.9 205.3l.1 .1M236 205.4l-.8 .5-3.2 1.5M236 205.4a90.9 90.9 0 0 0 24.2 .4M236.7 213.7a1.68 1.68 0 0 1-1.6 1.8 1.68 1.68 0 0 1-1.7-1.7"/>
<path d="M260 212.8l-23.3 .9M260.2 205.7v.1M260.2 205.8l4.5 1.6M263.4 212.7a1.68 1.68 0 0 0-1.8-1.7 1.68 1.68 0 0 0-1.6 1.8M263.4 212.7a1.68 1.68 0 0 1-1.6 1.6 1.68 1.68 0 0 1-1.8-1.5M264.7 207.4l-.5 1-.1 1 .2 1.4 .5 1.8M264.8 212.6l-1.4 .1M268 201a4.7 4.7 0 0 1-2.8 3.3l-1.6 .7-3.4 .7M268 201l.4 .2M268.4 201.2a4.8 4.8 0 0 1-3 3.3l-2.7 .9-2.5 .4M281.2 206l-.8 .5a57.2 57.2 0 0 1-10.4 .8l-5.3 .1M282.4 204.4a2.51 2.51 0 0 0-2.4-3.1 2.51 2.51 0 0 0-2.4 3.1 2.51 2.51 0 0 0 3.6 1.6"/>
<path d="M282.4 204.4l-.5 1-.7 .6M283 207v5.6a6 6 0 0 1-5.6 3.8 1501.3 1501.3 0 0 1-55.4 4v-6.2M283 207l-1.1 2.4a3.9 3.9 0 0 1-3.6 2.4l-3.4 .3-10.1 .5M283 203.4v3.6M283 203.4l-.6 1M0 222h25M0 235h25M325.2 235.9v28.2M367.4 235.9v56.1M400.2 235.9v28.3M415.9 235.9h-211.5v56.1M415.9 222.3h-128v69.7"/>
<path d="M0 248h25M204.4 252.3h83.5M367.4 250.4h48.5M0 261h25M0 274h25M204.4 264.1h211.5M367.4 278.1h48.5M0 287h25"/>
<circle cx="235" cy="63.9" r="1.1"/>
<circle cx="261.7" cy="65.1" r="1.1"/>
<circle cx="280" cy="74" r="1.34"/>
<circle cx="235" cy="98.2" r="1.1"/>
<circle cx="261.7" cy="94.1" r="1.1"/>
<circle cx="280" cy="83.3" r="1.33"/>
<circle cx="235" cy="179.6" r="1.1"/>
<circle cx="261.7" cy="183.7" r="1.1"/>
<circle cx="280" cy="194.4" r="2.51"/>
<circle cx="280" cy="194.4" r="1.34"/>
<circle cx="235" cy="213.8" r="1.1"/>
<circle cx="261.7" cy="212.7" r="1.1"/>
<circle cx="280" cy="203.8" r="1.34"/>
</g>
<path d="M407.4 256.9l-5.9 .1M408.7 256.9h6M411.7 253.9v6" fill="none" stroke="#191924" stroke-width=".21" stroke-dasharray="6.3 1.3 1.3 1.3" stroke-dashoffset="3"/>
<path d="M235 292h180.9" fill="none" stroke="#c0c0c0" stroke-width=".21"/>
<path d="M100.4 0v5M415.9 222.7h4.1M100.4 292v5M207.2 292v5M314 292v5" fill="none" stroke="#00f" stroke-width=".21"/>
<path d="M406.4 255h.1" fill="none" stroke="#0ff" stroke-width=".21"/>
<g fill="#000">
<path d="M225.5 96.1l.4-.1-.1 .3 .1-.3a.34 .34 0 0 1 .2 .5 .34 .34 0 0 1-.5 .1 .34 .34 0 0 1-.1-.5z"/>
<path d="M222 38.8l3-.5v1zM232.1 38.3l3 .5-3 .5z"/>
<path d="M222 30.2l3-.5v1zM258.7 29.7l3 .5-3 .5z"/>
<path d="M222 21l3-.5v1zM280 20.5l3 .5-3 .5z"/>
<path d="M148.9 48.6l3 .5-3 .5zM155.2 49.1l3-.5v1z"/>
<path d="M227 49.7l5.1-.5v1zM227 114.2l5.1-.5v1z"/>
<path d="M283 49.2l5 .5-5 .5zM283 113.7l5 .5-5 .5z"/>
<path d="M79 67.9l-1.4 2.7 2.2-2.1zM63.5 88.8l.8 .6 1.4-2.7zM279 196.8l-1.5 2.6 .9 .3zM281.6 189.2l-.6 3 1.5-2.7z"/>
<path d="M182.6 59.8h1l-.5 3zM183.1 65l.5 3h-1z"/>
<path d="M192.4 59.2h1l-.5 3.1zM192.9 65.6l.5 3h-1zM290.6 191.4h1l-.5 3zM291.1 203.8l.5 3h-1z"/>
<path d="M209.9 75.6h1.1l-.6 3zM210.4 98.2l.6 3h-1.1zM289 75.6h1l-.5 3zM289.5 94l.5 3h-1zM310.2 68.5h.9l-.4 3zM310.7 76.5l.4 3h-.9zM317.3 69.6h.9l-.5 3zM317.7 75.3l.5 3h-.9z"/>
<path d="M218.2 78.6l.5 3h-1zM217.7 60.9h1l-.5 3zM293.7 78.6l.6 3h-1.1zM293.2 62.1h1.1l-.6 2.9z"/>
<path d="M67 118l3-.5v1zM75.8 117.5l3 .5-3 .5z"/>
<path d="M273.6 104.5l3 .5-3 .5zM283 105l3-.5v1z"/>
</g>
<g fill="#fff" stroke="#fff" stroke-width=".35">
<path d="M36.7 9.6h31v5.9h-31z"/>
<path d="M334.7 250.7h22.7v4.2h-22.7z"/>
<path d="M181.6 117h30.5v5.7h-30.5z"/>
<path d="M297.6 175.3h12.2v5.8h-12.2z"/>
<path d="M38.5 247.8h15.6v4.9h-15.6z"/>
<path d="M33 258.4h31.4v4.3h-31.4z"/>
<path d="M33 263.2h56v4.3h-56z"/>
<path d="M33 268h87.4v4.2h-87.4z"/>
<path d="M33 272.7h61.5v4.3h-61.5z"/>
<path d="M33 276.8h54.1v4.4h-54.1z"/>
<path d="M33 281h37v4.4h-37z"/>
<path d="M33 285.9h68.3v4.3h-68.3z"/>
<path d="M121.3 137.6h17.5v8.2h-17.5z"/>
<path d="M375.8 20.2h17.5v6h-17.5z"/>
<path d="M5.6 248.5h13.6v4.3h-13.6z"/>
<path d="M7 274.5h9.6v4.3h-9.6z"/>
<path d="M7 287.5h9.6v4.3h-9.6z"/>
<path d="M7 261.5h10.9v4.2h-10.9z"/>
<path d="M3.3 217.4h19.1v4.2h-19.1z"/>
<path d="M7 235.4h9.6v4.2h-9.6z"/>
<path d="M7.1 222.5h9.5v4.2h-9.5z"/>
<path d="M291.2 250.7h28.5v4.2h-28.5z"/>
<path d="M404.4 237.3h8.2v4.2h-8.2z"/>
<path d="M215.3 237.3h16.3v4.2h-16.3z"/>
<path d="M251.9 237.3h32.6v4.2h-32.6z"/>
<path d="M205.7 255.8h8.2v4.2h-8.2z"/>
<path d="M212.2 245.5h8.2v4.3h-8.2z"/>
<path d="M375.1 237.3h16.3v4.2h-16.3z"/>
<path d="M337.9 237.3h16.3v4.2h-16.3z"/>
<path d="M342.2 224.2h50.8v4.4h-50.8z"/>
<path d="M297.3 237.3h16.3v4.2h-16.3z"/>
<path d="M404.8 265.2h10.2v4.2h-10.2z"/>
<path d="M392.4 265.5h8.1v4.2h-8.1z"/>
<path d="M289.3 272h10.2v4.2h-10.2z"/>
<path d="M303.3 265.5h10.2v4.2h-10.2z"/>
<path d="M289.3 279.5h10.2v4.2h-10.2z"/>
<path d="M327.2 286.5h10.2v4.3h-10.2z"/>
<path d="M373 286.3h36.6v4.2h-36.6z"/>
<path d="M327.2 279.4h10.2v4.2h-10.2z"/>
<path d="M373.2 265.2h12.3v4.2h-12.3z"/>
<path d="M289.3 286.6h10.2v4.2h-10.2z"/>
<path d="M305.4 272.5h12.2v4.3h-12.2z"/>
<path d="M231.3 271.1h28.3v3h-28.3z"/>
<path d="M216.6 281.9h19.8v2.9h-19.8z"/>
<path d="M257.3 281.9h16.9v2.9h-16.9z"/>
<path d="M225.7 264.7h39.5v5.2h-39.5z"/>
<path d="M372 279.5h16.3v4.2h-16.3z"/>
<path d="M340.8 265.5h10.2v4.2h-10.2z"/>
<path d="M327.2 272.5h10.2v4.3h-10.2z"/>
<path d="M375.1 251.4h16.3v4.2h-16.3z"/>
<path d="M328.5 229.2h78.3v4.4h-78.3z"/>
<path d="M342.2 223.6h51.5v3.6h-51.5z"/>
</g>
<g font-size="5.8">
<text x="394.8" y="18">6.3</text>
<text x="162.1" y="39.5">A-A</text>
<text x="331.8" y="46.1">B-B</text>
<text x="238.6" y="50.3">A</text>
<text x="276.5" y="50.3">B</text>
<text x="238.6" y="114.8">A</text>
<text x="276.5" y="114.8">B</text>
</g>
<g font-size="4.2">
<text x="297.6" y="179.7">4</text>
<text x="298.2" y="183.9">7.5</text>
</g>
<text font-size="4.2" fill="#1f2633" x="294.5" y="230">ROBOSKIN</text>
<g font-size="4.1">
<text x="49.6" y="4.3">1</text>
<text x="155.1" y="4.6">2</text>
<text x="261.4" y="4.6">3</text>
<text x="366.6" y="4.6">4</text>
<text x="236.8" y="20.4">91.43</text>
<text x="237.8" y="29.6">59.5</text>
<text x="237.8" y="38.2">19.5</text>
<text x="416.9" y="36.3">A</text>
<text x="144.7" y="48.5">5</text>
<text x="182.5" y="50.2" transform="rotate(-90 182.5 50.2)">3.3</text>
<text x="192.4" y="48.2" transform="rotate(-90 192.4 48.2)">5</text>
<text x="310.1" y="61.1" transform="rotate(-90 310.1 61.1)">7.5</text>
<text x="317.2" y="63.2" transform="rotate(-90 317.2 63.2)">4</text>
<text x="217.6" y="75.2" transform="rotate(-90 217.6 75.2)">22.08</text>
<text x="293.2" y="76.2" transform="rotate(-90 293.2 76.2)">20.35</text>
<text x="209.9" y="93.9" transform="rotate(-90 209.9 93.9)">29.32</text>
<text x="289" y="90.9" transform="rotate(-90 289 90.9)">23.14</text>
<text x="42.6" y="98.8">30</text>
<text x="288.2" y="104.4">9.5</text>
<text x="416.9" y="111.3">B</text>
<text x="37.6" y="117.4">17.75</text>
<text x="308" y="183.9">3</text>
<text x="310.3" y="183.9">.71</text>
<text x="416.9" y="185.3">C</text>
<text x="290.5" y="200.6" transform="rotate(-90 290.5 200.6)">14</text>
<text x="379.2" y="247.6">AL6061-T6</text>
<text x="374.1" y="261.4">GB/T3880-2006</text>
<text x="416.7" y="264.6">D</text>
<text x="343.1" y="276">2026/9/3</text>
<text x="394.8" y="276">0.0</text>
<text x="406.3" y="276">1:1</text>
<text x="401.4" y="283">A3</text>
<text x="49.6" y="295.6">1</text>
<text x="154.9" y="296">2</text>
<text x="264.7" y="296">3</text>
<text x="366.6" y="296">4</text>
</g>
<text font-size="3.8" x="36.7" y="14.2">ROBOSKIN.0136</text>
<g font-size="3.5" fill="#111">
<text x="121.3" y="140.5">תסרגב קלח</text>
<text x="121.3" y="144.2">הארמ</text>
<text x="302.9" y="178.8">רבוע</text>
<text x="297.3" y="240.2">קלחה םש</text>
<text x="375.1" y="240.2">רמוח</text>
<text x="404.4" y="240.2">תומכ</text>
<text x="375.1" y="254.2">רמוחה ןקת</text>
<text x="226.6" y="267.6">/ Limitוניוצ אלש תולוביס</text>
<text x="340.8" y="268.4">ךיראת</text>
<text x="289.3" y="274.9">ןונכת</text>
<text x="327.2" y="275.4">ןונכת</text>
<text x="289.3" y="282.4">הקידב</text>
<text x="327.2" y="282.3">הקידב</text>
<text x="372" y="282.4">ןויליג לדוג</text>
<text x="289.3" y="289.5">רושיא</text>
<text x="327.2" y="289.4">רושיא</text>
<text x="373.9" y="289.2">2ךותמ 2 ןויליג</text>
</g>
<g font-size="3.3" fill="#111">
<text x="7" y="277.2">המיתח</text>
<text x="7" y="290.3">ךיראת</text>
</g>
<text font-size="3.2" fill="#111" x="392.4" y="268.1">לקשמ</text>
<text font-size="3.1" fill="#111" x="212.2" y="248.1">העיבצ</text>
<text font-size="3" fill="#111" x="205.7" y="258.2">תורעה</text>
<g font-size="2.9" fill="#111">
<text x="375.8" y="22.5">רתי</text>
<text x="375.8" y="25.6">:</text>
<text x="376.6" y="25.6">םיחטשמה</text>
</g>
<text font-size="2.9" x="328.5" y="232.7">ROBOSKIN</text>
<g font-size="2.8" fill="#111">
<text x="337.9" y="239.6">טוטרשה ההזמ</text>
<text x="217.4" y="284.1">\ Chamferהזאפ</text>
<text x="258" y="284.2">/ Angleתיווז</text>
</g>
<g font-size="2.8">
<text x="334.7" y="254">ROBOSKIN.0136</text>
<text x="400.5" y="269">KG</text>
<text x="205.6" y="280.8">±0.05</text>
<text x="207" y="277.2">&gt;0.5</text>
<text x="216" y="280.8">±0.05</text>
<text x="217.9" y="277.2">＞3</text>
<text x="227" y="280.8">±0.1</text>
<text x="228.5" y="277.2">＞6</text>
<text x="236.3" y="280.8">±0.15</text>
<text x="237.5" y="277.2">＞30</text>
<text x="247.4" y="280.8">±0.2</text>
<text x="247.4" y="277.2">＞120</text>
<text x="257.1" y="280.8">±0.3</text>
<text x="257.1" y="277.2">＞400</text>
<text x="266.6" y="277.2">＞1000</text>
<text x="267.3" y="280.8">±0.5</text>
<text x="278" y="277.2">＞2000</text>
<text x="279.9" y="280.8">±1</text>
<text x="207" y="287.8">&gt;0.5</text>
<text x="217.9" y="287.8">＞3</text>
<text x="228.5" y="287.8">＞6</text>
<text x="237.5" y="287.8">＞30</text>
<text x="248.4" y="287.8">&lt;10</text>
<text x="257.8" y="287.8">＞10</text>
<text x="268" y="287.8">＞50</text>
<text x="278.5" y="287.8">＞120</text>
<text x="207.1" y="291.3">±0.2</text>
<text x="217.3" y="291.3">±0.5</text>
<text x="228.5" y="291.3">±1</text>
<text x="238.7" y="291.3">±2</text>
<text x="248.6" y="291.1">±1°</text>
<text x="257.8" y="291.1">±30’</text>
<text x="268.1" y="291.1">±10’</text>
<text x="278.6" y="291.2">±20’</text>
</g>
<g font-size="2.7" fill="#111">
<text x="181.6" y="119.2">בותיכה תא רזיילב טורחל</text>
<text x="181.6" y="122.1">L-R</text>
<text x="303.3" y="267.7">תווצ שיא</text>
<text x="33.7" y="270.2">IT13;תלוביס תגרד GB/T 1800.3-98, יפל :וניוצ אלש תויווק תודימל תולוביס3.</text>
</g>
<g font-size="2.6" fill="#111">
<text x="215.3" y="239.5">חטש ינפ לופיט</text>
<text x="38.5" y="250">תוינכט תושירד</text>
</g>
<g font-size="2.5" fill="#111">
<text x="251.9" y="239.4">)ימיכ לופיט תוברל( ימרת לופיט</text>
<text x="291.2" y="252.7">הארמ תסרג - המד די הסכמ</text>
<text x="373.2" y="267.3">הסרג רפסמ</text>
<text x="404.8" y="267.3">הדימ הנק</text>
</g>
<g font-size="2.4">
<text x="249" y="20.4">±0.10</text>
<text x="248" y="29.6">±0.05</text>
<text x="248" y="38.2">±0.05</text>
<text x="48.7" y="96.4">+0.20</text>
<text x="48.7" y="98.8">+0.10</text>
<text x="296.4" y="102">+0.10</text>
<text x="297.6" y="104.4">0</text>
<text x="49.8" y="114.9">+0.20</text>
<text x="49.8" y="117.4">+0.10</text>
</g>
<text font-size="2.3" x="342.2" y="226.5">ROBOSKIN</text>
<g font-size="2.3" fill="#111">
<text x="33.6" y="274.6">K;הגרד GB/T1184-1996, יפל :וניוצ אלש םוקימו הרוצ תולוביס4.</text>
<text x="231.9" y="273">\ Liner Measureתיווק הדימ</text>
<text x="33" y="287.8">;</text>
<text x="33.6" y="287.8">העיבצה תוארוה תלבט יפל העיבצה ירוזא ;ןווגה סיטרכ יפל ןבלב העיבצ7.</text>
</g>
<g font-size="2.1" fill="#111">
<text x="33" y="280.7">SC;</text>
<text x="33" y="278.5">בושח ןייפאמ ןייצמ CC, ◇ יטירק ןייפאמ ןייצמ ▽ ,טוטרשב5.</text>
<text x="33" y="282.8">רוקמה אוה 3D לדומ ,וניוצ אלש תודימל6.</text>
<text x="33" y="285">;</text>
<text x="33.6" y="285">עבוקה</text>
</g>
<g font-size="2" fill="#111">
<text x="3.3" y="219">םיפתושמ םיקלח םושיר</text>
<text x="3.3" y="221">רזוח שומישב וא</text>
<text x="7.1" y="224.2">תקתעה</text>
<text x="7.1" y="226.3">טוטרש</text>
<text x="5.6" y="250.2">טוטרש רפסמ</text>
<text x="5.6" y="252.3">םדוק רוקמ</text>
<text x="7" y="263.1">רפסמ</text>
<text x="33" y="260.1">רמוח יפדוע ,תודח תוניפ ריסהל שי1.</text>
<text x="33" y="262.2">;</text>
<text x="33.6" y="262.2">םידרגו</text>
<text x="7" y="265.3">רוקמ טוטרש</text>
<text x="33" y="264.9">םירוח יחתפ תוהקל שי: 0.5×45°; וניוצ אלש תווצק תייהק2.</text>
<text x="33" y="267">;</text>
<text x="33.6" y="267">םיגרבותמ</text>
<text x="305.4" y="274.2">Zhang</text>
<text x="305.4" y="276.3">Zhengyu</text>
</g>
<g font-size="1.7" fill="#111">
<text x="7" y="238.6">טוטרשה</text>
<text x="7" y="236.8">קתעה תקידב</text>
</g>
</svg>
